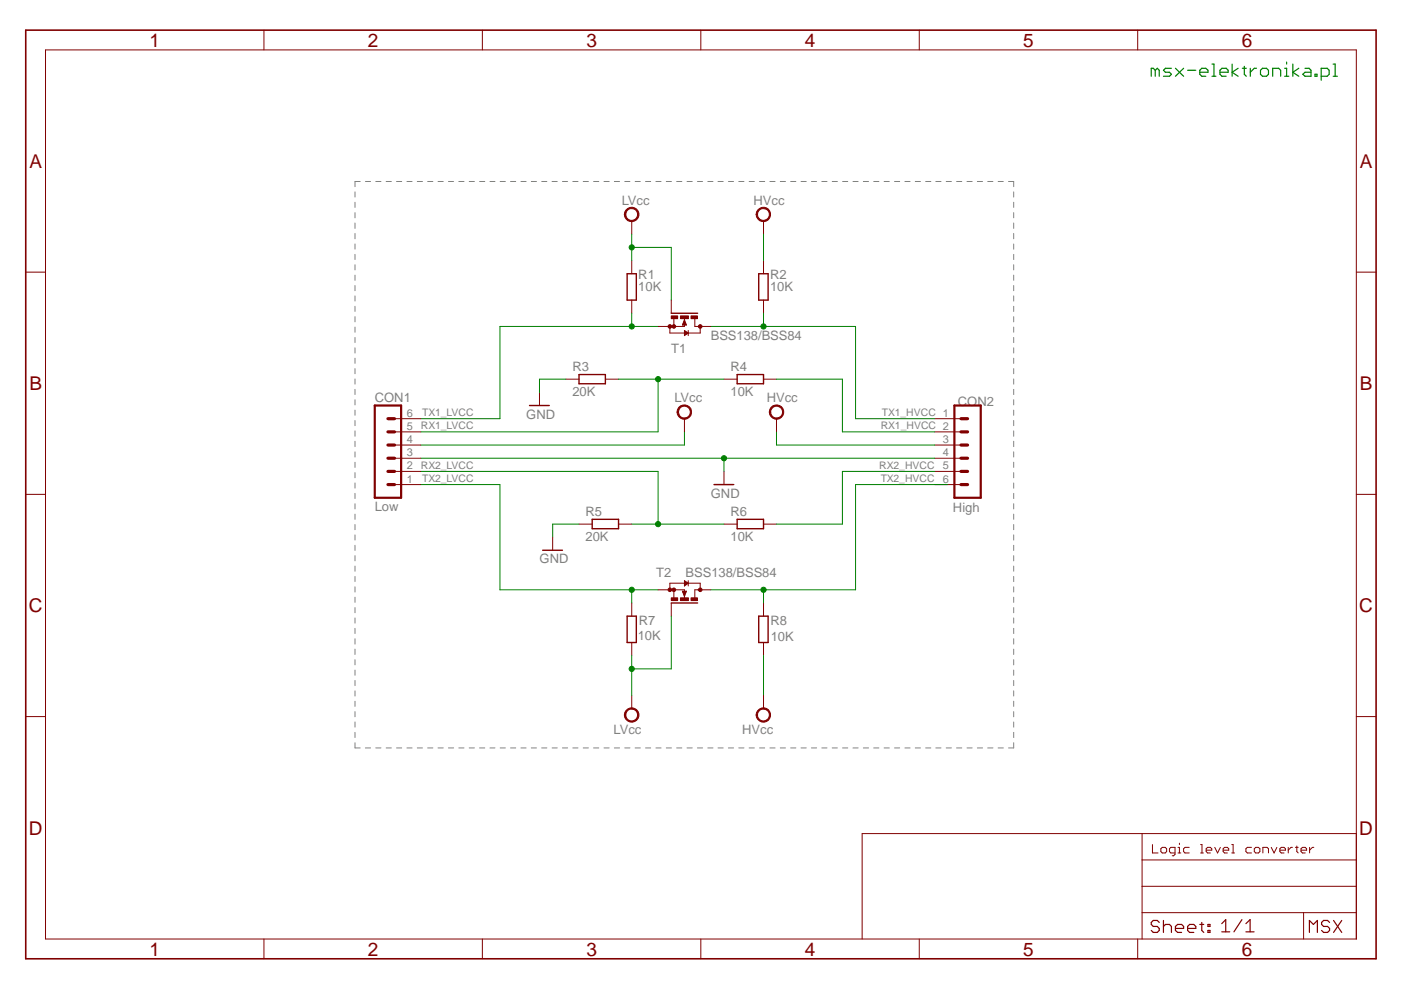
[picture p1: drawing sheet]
<svg xmlns="http://www.w3.org/2000/svg" width="297mm" height="210mm" viewBox="0 0 297 210" stroke-linecap="round" stroke-linejoin="round" font-family="sans-serif">
<g fill="none" stroke="#808080" stroke-width=".21">
<path d="M76.4 38.5h-1.1v1.1M77.5 38.5h1.1M79.7 38.5h1.1M81.9 38.5h1.1M84.1 38.5h1.1M86.3 38.5h1.1M88.5 38.5h1.1M90.7 38.5h1.1M92.9 38.5h1.1M95.1 38.5h1.1M97.3 38.5h1.1M99.5 38.5h1.1"/>
<path d="M101.7 38.5h1.1M103.9 38.5h1M106 38.5h1.1M108.2 38.5h1.1M110.4 38.5h1.1M112.6 38.5h1.1M114.8 38.5h1.1M117 38.5h1.1M119.2 38.5h1.2M121.5 38.5h1.1M123.7 38.5h1.1M125.9 38.5h1.1"/>
<path d="M128.1 38.5h1.1M130.3 38.5h1.1M132.5 38.5h1.1M134.7 38.5h1.1M136.9 38.5h1.1M139.1 38.5h1.1M141.3 38.5h1.1M143.5 38.5h1.1M145.7 38.5h1.1M147.9 38.5h1.1M150.1 38.5h1.1M152.2 38.5h1.1"/>
<path d="M154.4 38.5h1.1M156.6 38.5h1.1M158.8 38.5h1.1M161 38.5h1.1M163.2 38.5h1.1M165.4 38.5h1.1M167.6 38.5h1.1M169.8 38.5h1.1M172 38.5h1.1M174.2 38.5h1.1M176.4 38.5h1.1M178.6 38.5h1.1"/>
<path d="M180.8 38.5h1.1M183 38.5h1.1M185.2 38.5h1.1M187.4 38.5h1.1M189.6 38.5h1.2M191.9 38.5h1.1M194.1 38.5h1.1M196.3 38.5h1.1M198.4 38.5h1.1M200.6 38.5h1.1M202.8 38.5h1.1M205 38.5h1.1"/>
<path d="M207.2 38.5h1.1M209.4 38.5h1.1M211.6 38.5h1.1M213.8 38.5h1.1v1.1M75.3 40.7v1.1M75.3 42.9v1.1M75.3 45.1v1.1M75.3 47.3v1.1M75.3 49.5v1.1M75.3 51.7v1.1M75.3 53.9v1.1M75.3 56.1v1.1"/>
<path d="M75.3 58.3v1.1M214.9 40.7v1.1M214.9 42.9v1.1M214.9 45.1v1.1M214.9 47.3v1.1M214.9 49.5v1.1M214.9 51.7v1.1M214.9 53.9v1.1M214.9 56.1v1.1M214.9 58.3v1.1M75.3 60.5v1.1M75.3 62.7v1.1"/>
<path d="M75.3 64.9v1.1M75.3 67.1v1.1M75.3 69.3v1.1M75.3 71.5v1.1M75.3 73.7v1.1M75.3 75.9v1.1M75.3 78.1v1.1M214.9 60.5v1.1M214.9 62.7v1.1M214.9 64.9v1.1M214.9 67.1v1.1M214.9 69.3v1.1"/>
<path d="M214.9 71.5v1.1M214.9 73.7v1.1M214.9 75.9v1.1M214.9 78.1v1.1M75.3 80.3v1.1M75.3 82.5v1.2M75.3 84.8v1.1M75.3 87v1.1M75.3 89.2v1.1M75.3 91.4v1.1M75.3 93.6v1.1M75.3 95.8v1.1"/>
<path d="M75.3 98v1.1M214.9 80.3v1.1M214.9 82.5v1.2M214.9 84.8v1.1M214.9 87v1.1M214.9 89.2v1.1M214.9 91.4v1.1M214.9 93.6v1.1M214.9 95.8v1.1M214.9 98v1.1M75.3 100.2v1.1M75.3 102.4v1.1"/>
<path d="M75.3 104.6v1.1M75.3 106.8v1.1M75.3 109v1.1M75.3 111.2v1.1M75.3 113.4v1.1M75.3 115.6v1.1M75.3 117.8v1.1M214.9 100.2v1.1M214.9 102.4v1.1M214.9 104.6v1.1M214.9 106.8v1.1M214.9 109v1.1"/>
<path d="M214.9 111.2v1.1M214.9 113.4v1.1M214.9 115.6v1.1M214.9 117.8v1.1M75.3 120v1.1M75.3 122.2v1.1M75.3 124.4v1.1M75.3 126.6v1.1M75.3 128.8v1.1M75.3 131v1.1M75.3 133.2v1.1M75.3 135.4v1.2"/>
<path d="M75.3 137.6v1.2M75.3 139.9v1.1M214.9 120v1.1M214.9 122.2v1.1M214.9 124.4v1.1M214.9 126.6v1.1M214.9 128.8v1.1M214.9 131v1.1M214.9 133.2v1.1M214.9 135.4v1.2M214.9 137.6v1.2M214.9 139.9v1.1"/>
<path d="M75.3 157.5v1.1h1.1M75.3 142.1v1.1M75.3 144.3v1.1M75.3 146.5v1.1M75.3 148.7v1.1M75.3 150.9v1.1M75.3 153.1v1.1M75.3 155.3v1.1M77.5 158.6h1.1M79.7 158.6h1.1M81.9 158.6h1.1M84.1 158.6h1.1"/>
<path d="M86.3 158.6h1.1M88.5 158.6h1.1M90.7 158.6h1.1M92.9 158.6h1.1M95.1 158.6h1.1M97.3 158.6h1.1M99.5 158.6h1.1M101.7 158.6h1.1M103.9 158.6h1M106 158.6h1.1M108.2 158.6h1.1M110.4 158.6h1.1"/>
<path d="M112.6 158.6h1.1M114.8 158.6h1.1M117 158.6h1.1M119.2 158.6h1.2M121.5 158.6h1.1M123.7 158.6h1.1M125.9 158.6h1.1M128.1 158.6h1.1M130.3 158.6h1.1M132.5 158.6h1.1M134.7 158.6h1.1M136.9 158.6h1.1"/>
<path d="M139.1 158.6h1.1M141.3 158.6h1.1M143.5 158.6h1.1M145.7 158.6h1.1M147.9 158.6h1.1M150.1 158.6h1.1M152.2 158.6h1.1M154.4 158.6h1.1M156.6 158.6h1.1M158.8 158.6h1.1M161 158.6h1.1M163.2 158.6h1.1"/>
<path d="M165.4 158.6h1.1M167.6 158.6h1.1M169.8 158.6h1.1M172 158.6h1.1M174.2 158.6h1.1M176.4 158.6h1.1M178.6 158.6h1.1M180.8 158.6h1.1M183 158.6h1.1M185.2 158.6h1.1M187.4 158.6h1.1M189.6 158.6h1.2"/>
<path d="M191.9 158.6h1.1M194.1 158.6h1.1M196.3 158.6h1.1M198.4 158.6h1.1M200.6 158.6h1.1M202.8 158.6h1.1M205 158.6h1.1M207.2 158.6h1.1M209.4 158.6h1.1M211.6 158.6h1.1M214.9 157.5v1.1h-1.1M214.9 142.1v1.1"/>
<path d="M214.9 144.3v1.1M214.9 146.5v1.1M214.9 148.7v1.1M214.9 150.9v1.1M214.9 153.1v1.1M214.9 155.3v1.1"/>
</g>
<g fill="none" stroke="#800000" stroke-width=".21">
<path d="M133.9 55.2v2.8M161.9 55.2v2.8M133.9 63.6v2.8M142.9 67.5v1.7M145.1 67.8l.4 1.1h-.8zM145.1 67.5v1.7h-3.1v1.4h6.5v-1.4M145.1 70.1l.8 .5-.8 .6zM145.9 70.1v1.1M147.3 67.5v1.7h.6M161.9 63.6v2.8M83.6 99.9h5.6M83.6 97.2h5.6"/>
<path d="M83.6 94.4h5.6M83.6 91.6h5.6M83.6 88.8h5.6M120 80.4h2.8M128.4 80.4h2.7M153.5 80.4h2.8M161.9 80.4h2.7M198.2 99.9h5.5M198.2 97.2h5.5M198.2 94.4h5.5M198.2 91.6h5.5M198.2 88.8h5.5"/>
<path d="M83.6 102.7h5.6M122.8 111.1h2.8M131.1 111.1h2.8M153.5 111.1h2.8M161.9 111.1h2.7M198.2 102.7h5.5M133.9 127.8v2.8M133.9 136.2v2.8M161.9 127.8v2.8M161.9 136.2v2.8M244.3 179.1v1.7h1.2M246.1 180l.3-.3h.7l.3 .3v.6l-.3 .2h-.7l-.3-.2z"/>
<path d="M249.8 179.7h.3v1.1M250.1 178.8v.3M252.1 179.7h-.9l-.3 .3v.6l.3 .2h.9M254.5 179.1h.3v1.7M257.6 179.7l.5 1.1 .6-1.1M261.2 179.1h.2v1.7M265.3 179.7h-.8l-.3 .3v.6l.3 .2h.8M265.9 180l.3-.3h.6l.3 .3v.6l-.3 .2h-.6l-.3-.2zM269.5 179.7l.6 1.1 .6-1.1M273.1 179.7v1.1M274 179.7h-.3l-.6 .6M274.7 179.7h.5"/>
<path d="M275 179.4v1.2l.2 .2M277.7 179.7v1.1M278.5 179.7h-.2l-.6 .6M249.1 180.8h-.9l-.3-.2v-.6l.3-.3h.9v1.4l-.3 .3h-.3M249.8 180.8h.6M254.5 180.8h.6M255.7 180.3h1.2v-.3l-.3-.3h-.6l-.3 .3v.6l.3 .2h.6M259.3 180.3h1.2v-.3l-.3-.3h-.6l-.3 .3v.6l.3 .2h.6M261.2 180.8h.5M267.8 180.8v-1.1h.8l.3 .3v.8M271.4 180.3h1.1v-.3l-.3-.3h-.6l-.2 .3v.6l.2 .2h.6M275.8 180.3h1.2v-.3l-.3-.3h-.6l-.3 .3v.6l.3 .2h.6"/>
</g>
<path d="M79.5 86h5.5v19.5h-5.5zM202.3 86h5.6v19.5h-5.6z" fill="none" stroke="#800000" stroke-width=".47"/>
<path d="M82.3 97.2h1.3M82.3 99.9h1.3M82.3 91.6h1.3M82.3 94.4h1.3M82.3 88.8h1.3M203.7 97.2h1.4M203.7 99.9h1.4M203.7 91.6h1.4M203.7 94.4h1.4M203.7 88.8h1.4M82.3 102.7h1.3M203.7 102.7h1.4" fill="none" stroke="#800000" stroke-width=".68"/>
<path d="M133 58h1.9v5.6h-1.9zM160.9 58h2v5.6h-2zM122.8 79.4h5.6v2h-5.6zM142.3 66.4h5.6M145.1 68.1l-.3 .7h.6l-.3-.6M145.2 70.3l.5 .3-.5 .3zM156.3 79.4h5.6v2h-5.6zM125.6 110.1h5.5v2h-5.5zM156.3 110.1h5.6v2h-5.6zM133 130.6h1.9v5.6h-1.9zM160.9 130.6h2v5.6h-2z" fill="none" stroke="#800000" stroke-width=".3"/>
<circle cx="142" cy="69.2" r=".38" fill="#800000"/>
<circle cx="142" cy="69.2" r=".38" fill="none" stroke="#800000" stroke-width=".21"/>
<circle cx="142.9" cy="69.2" r=".38" fill="#800000"/>
<circle cx="142.9" cy="69.2" r=".38" fill="none" stroke="#800000" stroke-width=".21"/>
<circle cx="148.5" cy="69.2" r=".38" fill="#800000"/>
<circle cx="148.5" cy="69.2" r=".38" fill="none" stroke="#800000" stroke-width=".21"/>
<path d="M146.5 67h1.4v.6h-1.4z" fill-rule="evenodd" fill="#800000"/>
<path d="M146.5 67h1.4v.6h-1.4z" fill="none" stroke="#800000" stroke-width=".21"/>
<path d="M142.3 67h1.4v.6h-1.4z" fill-rule="evenodd" fill="#800000"/>
<path d="M142.3 67h1.4v.6h-1.4z" fill="none" stroke="#800000" stroke-width=".21"/>
<path d="M144.3 67h1.7v.6h-1.7z" fill-rule="evenodd" fill="#800000"/>
<path d="M139.5 69.2h2.8M142.3 63.6v2.8M144.3 67h1.7v.6h-1.7zM147.9 69.2h2.8M142.9 125.1v1.6M144.7 125.3h.8l-.4 1.1zM145.1 123.1l.8 .6-.8 .5zM145.9 123.1v1.1M147.9 125.1h-.6v1.6M148.5 125.1v-1.4h-6.5v1.4h3.1v1.6" fill="none" stroke="#800000" stroke-width=".21"/>
<path d="M142.3 127.8h5.6M145.1 126l.3-.5h-.6l.3 .7M145.2 123.4l.5 .3-.5 .3z" fill="none" stroke="#800000" stroke-width=".3"/>
<circle cx="142" cy="125.1" r=".38" fill="#800000"/>
<circle cx="142" cy="125.1" r=".38" fill="none" stroke="#800000" stroke-width=".21"/>
<circle cx="142.9" cy="125.1" r=".38" fill="#800000"/>
<circle cx="142.9" cy="125.1" r=".38" fill="none" stroke="#800000" stroke-width=".21"/>
<circle cx="148.5" cy="125.1" r=".38" fill="#800000"/>
<circle cx="148.5" cy="125.1" r=".38" fill="none" stroke="#800000" stroke-width=".21"/>
<path d="M146.5 126.7h1.4v.6h-1.4z" fill-rule="evenodd" fill="#800000"/>
<path d="M146.5 126.7h1.4v.6h-1.4z" fill="none" stroke="#800000" stroke-width=".21"/>
<path d="M142.3 126.7h1.4v.6h-1.4z" fill-rule="evenodd" fill="#800000"/>
<path d="M142.3 126.7h1.4v.6h-1.4z" fill="none" stroke="#800000" stroke-width=".21"/>
<path d="M144.3 126.7h1.7v.6h-1.7z" fill-rule="evenodd" fill="#800000"/>
<path d="M139.5 125.1h2.8M142.3 127.8v2.8M144.3 126.7h1.7v.6h-1.7zM147.9 125.1h2.8" fill="none" stroke="#800000" stroke-width=".21"/>
<path d="M132.7 44.5a1.55 1.55 0 0 1 2.5 .1 1.55 1.55 0 0 1-.8 2.4 1.55 1.55 0 0 1-2-1.5h.3a1.26 1.26 0 0 1 1.7-1.2 1.26 1.26 0 0 1 .4 2 1.26 1.26 0 0 1-2-.4l-.1-.4h-.3z" fill-rule="evenodd" fill="#800000"/>
<path d="M132.7 44.5a1.55 1.55 0 0 1 2.5 .1 1.55 1.55 0 0 1-.8 2.4 1.55 1.55 0 0 1-2-1.5h.3a1.26 1.26 0 0 1 1.7-1.2 1.26 1.26 0 0 1 .4 2 1.26 1.26 0 0 1-2-.4l-.1-.4h-.3zM133.9 46.9v2.8" fill="none" stroke="#800000" stroke-width=".21"/>
<path d="M160.7 44.5a1.53 1.53 0 0 1 2.4 .1 1.53 1.53 0 0 1-.8 2.4 1.53 1.53 0 0 1-2-1.5h.3a1.26 1.26 0 0 1 1.7-1.2 1.26 1.26 0 0 1 .6 1.9 1.26 1.26 0 0 1-2 0l-.3-.7h-.3z" fill-rule="evenodd" fill="#800000"/>
<path d="M160.7 44.5a1.53 1.53 0 0 1 2.4 .1 1.53 1.53 0 0 1-.8 2.4 1.53 1.53 0 0 1-2-1.5h.3a1.26 1.26 0 0 1 1.7-1.2 1.26 1.26 0 0 1 .6 1.9 1.26 1.26 0 0 1-2 0l-.3-.7h-.3zM161.9 46.9v2.8" fill="none" stroke="#800000" stroke-width=".21"/>
<path d="M132.7 150.7a1.55 1.55 0 0 1 2.5 .1 1.55 1.55 0 0 1-.8 2.3 1.55 1.55 0 0 1-2-1.5h.3a1.26 1.26 0 0 1 1.7-1.2 1.26 1.26 0 0 1 .4 2.1 1.26 1.26 0 0 1-2-.5l-.1-.4h-.3z" fill-rule="evenodd" fill="#800000"/>
<path d="M132.7 150.7a1.55 1.55 0 0 1 2.5 .1 1.55 1.55 0 0 1-.8 2.3 1.55 1.55 0 0 1-2-1.5h.3a1.26 1.26 0 0 1 1.7-1.2 1.26 1.26 0 0 1 .4 2.1 1.26 1.26 0 0 1-2-.5l-.1-.4h-.3zM133.9 147.4v2.8" fill="none" stroke="#800000" stroke-width=".21"/>
<path d="M160.7 150.7a1.53 1.53 0 0 1 2.4 .1 1.53 1.53 0 0 1-.8 2.3 1.53 1.53 0 0 1-2-1.5h.3a1.26 1.26 0 0 1 1.7-1.2 1.26 1.26 0 0 1 .6 1.9 1.26 1.26 0 0 1-2 .1l-.3-.8h-.3z" fill-rule="evenodd" fill="#800000"/>
<path d="M160.7 150.7a1.53 1.53 0 0 1 2.4 .1 1.53 1.53 0 0 1-.8 2.3 1.53 1.53 0 0 1-2-1.5h.3a1.26 1.26 0 0 1 1.7-1.2 1.26 1.26 0 0 1 .6 1.9 1.26 1.26 0 0 1-2 .1l-.3-.8h-.3zM161.9 147.4v2.8" fill="none" stroke="#800000" stroke-width=".21"/>
<path d="M143.9 86.4a1.54 1.54 0 0 1 2.5 .1 1.54 1.54 0 0 1-.9 2.3 1.54 1.54 0 0 1-2-1.4h.3a1.25 1.25 0 0 1 1.7-1.3 1.25 1.25 0 0 1 .5 2.1 1.25 1.25 0 0 1-2.1-.4l-.1-.4h-.3z" fill-rule="evenodd" fill="#800000"/>
<path d="M143.9 86.4a1.54 1.54 0 0 1 2.5 .1 1.54 1.54 0 0 1-.9 2.3 1.54 1.54 0 0 1-2-1.4h.3a1.25 1.25 0 0 1 1.7-1.3 1.25 1.25 0 0 1 .5 2.1 1.25 1.25 0 0 1-2.1-.4l-.1-.4h-.3zM145.1 88.8v2.8" fill="none" stroke="#800000" stroke-width=".21"/>
<path d="M163.4 86.4a1.54 1.54 0 0 1 2.5 .1 1.54 1.54 0 0 1-.8 2.3 1.54 1.54 0 0 1-2-1.4h.3a1.26 1.26 0 0 1 1.8-1.1 1.26 1.26 0 0 1 .3 2.1 1.26 1.26 0 0 1-2.1-.6v-.4h-.3z" fill-rule="evenodd" fill="#800000"/>
<g fill="none" stroke="#800000" stroke-width=".21">
<path d="M9.6 10.6h278v188.5h-278zM56 6.4v4.2M102.3 6.4v4.2M148.6 6.4v4.2M194.9 6.4v4.2M241.2 6.4v4.2M5.5 57.7h4.1M287.6 57.7h4.2M114.4 83.2v2.8M153.5 99.9v2.8M163.4 86.4a1.54 1.54 0 0 1 2.5 .1 1.54 1.54 0 0 1-.8 2.3 1.54 1.54 0 0 1-2-1.4h.3a1.26 1.26 0 0 1 1.8-1.1 1.26 1.26 0 0 1 .3 2.1 1.26 1.26 0 0 1-2.1-.6v-.4h-.3zM164.6 88.8v2.8"/>
<path d="M5.5 104.8h4.1M117.2 113.9v2.8M287.6 104.8h4.2M5.5 151.9h4.1M287.6 151.9h4.2M242.1 176.7v22.4M287.6 176.7h-104.8v22.4M56 199.1v4.2M102.3 199.1v4.2M148.6 199.1v4.2M194.9 199.1v4.2M241.2 199.1v4.2"/>
<path d="M242.1 193.5h45.5M242.1 187.9h45.5M242.1 182.3h45.5M276.4 193.5v5.6"/>
</g>
<path d="M112.3 86h4.2M115.1 116.7h4.1M151.4 102.7h4.2" fill="none" stroke="#800000" stroke-width=".3"/>
<g fill="none" stroke="#800000" stroke-width=".25">
<path d="M245.8 195.6l-.4-.4h-.9l-.4 .4v.4l.4 .4h.9l.4 .4v.5l-.4 .4h-.9l-.4-.4M246.7 196.4l.4-.4h.8l.5 .4v1.3M246.7 195.2v2.5M249.2 196.8h1.7v-.4l-.4-.4h-.8l-.5 .4v.9l.5 .4h.8M251.8 196.8h1.7v-.4l-.4-.4h-.9l-.4 .4v.9l.4 .4h.9M254.4 196h.8M254.8 195.6v1.7l.4 .4M256.1 196h.4v.4h-.4zM256.1 197.3h.4v.4h-.4zM259 195.8l.9-.8v2.6M259 197.6h1.7M263.3 195l-1.7 2.6"/>
<path d="M264.2 197.6h1.7M264.2 195.8l.8-.8v2.6M277.6 197.7v-2.5l.9 .8 .8-.8v2.5M281.9 195.6l-.4-.4h-.9l-.4 .4v.4l.4 .4h.9l.4 .4v.5l-.4 .4h-.9l-.4-.4M282.7 195.2l1.8 2.5M284.5 195.2l-1.8 2.5"/>
</g>
<path d="M5.5 6.4h286.3v196.9h-286.3z" fill="none" stroke="#800000" stroke-width=".34"/>
<g fill="none" stroke="#008000" stroke-width=".25">
<path d="M244.9 14.9l-.4-.4h-.4v1.7M244.9 14.9v1.3M244.9 14.9l.5-.4 .4 .4v1.3M248.4 14.5h-1.3l-.4 .4 .4 .4h.8l.5 .4-.5 .5h-1.2M249.2 14.5l1.7 1.7M250.9 14.5l-1.7 1.7M251.8 14.9h1.7M254.4 15.3h1.7v-.4l-.5-.4h-.8l-.4 .4v.8l.4 .5h.8M257 16.2h.8M257 13.6h.4v2.6M258.7 15.3h1.7v-.4l-.4-.4h-.9l-.4 .4v.8l.4 .5h.9M261.2 13.6v2.6"/>
<path d="M262.5 14.5l-1.3 .8 1.3 .9M263.4 14.5h.8M263.8 14.1v1.6l.4 .5M265.1 14.5v1.7M266.4 14.5h-.5l-.8 .8M267.7 14.5h.8l.4 .4v.8l-.4 .5h-.8l-.5-.5v-.8zM269.8 16.2v-1.7h1.3l.4 .4v1.3M272.4 14.5h.4v1.7M272.4 16.2h.9M272.8 13.2v.4M274.1 13.6v2.6M275.4 14.5l-1.3 .8 1.3 .9"/>
<path d="M276.7 14.5h.8l.5 .4v1.3h-1.3l-.5-.5 .5-.4h1.3M278.8 15.7h.4v.5h-.4zM280.1 16.2h1.3l.4-.5v-.8l-.4-.4h-1.3v2.5M282.7 16.2h.8M282.7 13.6h.4v2.6"/>
</g>
<path d="M89.2 97.2h109M153.5 97.2v2.7" fill="none" stroke="#008000" stroke-width=".21"/>
<circle cx="153.5" cy="97.2" r=".55" fill="#008000"/>
<g fill="none" stroke="#008000" stroke-width=".21">
<path d="M133.9 66.4v2.8M139.5 69.2h-33.5v19.6h-16.8M120 80.4h-5.6v2.8M122.8 111.1h-5.6v2.8"/>
<circle cx="153.5" cy="97.2" r=".55"/>
</g>
<circle cx="133.9" cy="69.2" r=".55" fill="#008000"/>
<g fill="none" stroke="#008000" stroke-width=".21">
<path d="M150.7 69.2h30.7v19.6h16.8M161.9 66.4v2.8"/>
<circle cx="133.9" cy="69.2" r=".55"/>
</g>
<circle cx="161.9" cy="69.2" r=".55" fill="#008000"/>
<g fill="none" stroke="#008000" stroke-width=".21">
<path d="M89.2 102.7h16.8v22.4h33.5M133.9 125.1v2.7"/>
<circle cx="161.9" cy="69.2" r=".55"/>
</g>
<circle cx="133.9" cy="125.1" r=".55" fill="#008000"/>
<g fill="none" stroke="#008000" stroke-width=".21">
<path d="M201 102.7h-19.6v22.4h-30.7M161.9 125.1v2.7"/>
<circle cx="133.9" cy="125.1" r=".55"/>
</g>
<circle cx="161.9" cy="125.1" r=".55" fill="#008000"/>
<g fill="none" stroke="#008000" stroke-width=".21">
<path d="M133.9 49.7v5.5M133.9 52.5h8.4v11.1"/>
<circle cx="161.9" cy="125.1" r=".55"/>
</g>
<circle cx="133.9" cy="52.5" r=".55" fill="#008000"/>
<g fill="none" stroke="#008000" stroke-width=".21">
<path d="M161.9 49.7v5.5M133.9 139v8.4M142.3 130.6v11.2h-8.4"/>
<circle cx="133.9" cy="52.5" r=".55"/>
</g>
<circle cx="133.9" cy="141.8" r=".55" fill="#008000"/>
<g fill="none" stroke="#008000" stroke-width=".21">
<path d="M131.1 80.4h22.4M139.5 80.4v11.2h-50.3M145.1 91.6v2.8h-55.9M164.6 91.6v2.8h33.6M161.9 139v8.4"/>
<circle cx="133.9" cy="141.8" r=".55"/>
</g>
<circle cx="139.5" cy="80.4" r=".55" fill="#008000"/>
<g fill="none" stroke="#008000" stroke-width=".21">
<path d="M89.2 99.9h50.3v11.2M133.9 111.1h19.6"/>
<circle cx="139.5" cy="80.4" r=".55"/>
</g>
<circle cx="139.5" cy="111.1" r=".55" fill="#008000"/>
<g fill="none" stroke="#008000" stroke-width=".21">
<path d="M164.6 80.4h14v11.2h19.6M198.2 99.9h-19.6v11.2h-14"/>
<circle cx="139.5" cy="111.1" r=".55"/>
</g>
<g font-size="4" fill="#800000">
<text x="31.7" y="9.9">1</text>
<text x="78" y="9.9">2</text>
<text x="124.3" y="9.9">3</text>
<text x="170.6" y="9.9">4</text>
<text x="217" y="9.9">5</text>
<text x="263.3" y="9.9">6</text>
<text x="6.2" y="35.6">A</text>
<text x="288.3" y="35.6">A</text>
<text x="6.2" y="82.7">B</text>
<text x="288.3" y="82.7">B</text>
<text x="6.1" y="129.8">C</text>
<text x="288.2" y="129.8">C</text>
<text x="6.1" y="177">D</text>
<text x="288.2" y="177">D</text>
<text x="31.7" y="202.6">1</text>
<text x="78" y="202.6">2</text>
<text x="124.3" y="202.6">3</text>
<text x="170.6" y="202.6">4</text>
<text x="217" y="202.6">5</text>
<text x="263.3" y="202.6">6</text>
</g>
<g font-size="2.8" fill="#808080">
<text x="131.8" y="43.4">LVcc</text>
<text x="159.8" y="43.4">HVcc</text>
<text x="135.3" y="59.2">R1</text>
<text x="163.3" y="59.2">R2</text>
<text x="135.3" y="61.7">10K</text>
<text x="163.3" y="61.7">10K</text>
<text x="142.3" y="74.8">T1</text>
<text x="150.7" y="72">BSS138/BSS84</text>
<text x="121.4" y="78.7">R3</text>
<text x="154.9" y="78.7">R4</text>
<text x="79.5" y="85.1">CON1</text>
<text x="111.6" y="88.8">GND</text>
<text x="121.4" y="84">20K</text>
<text x="143" y="85.3">LVcc</text>
<text x="154.9" y="84">10K</text>
<text x="162.6" y="85.3">HVcc</text>
<text x="203.1" y="86">CON2</text>
<text x="150.7" y="105.5">GND</text>
<text x="79.5" y="108.3">Low</text>
<text x="124.2" y="109.5">R5</text>
<text x="154.9" y="109.5">R6</text>
<text x="202.1" y="108.6">High</text>
<text x="114.4" y="119.5">GND</text>
<text x="124.2" y="114.7">20K</text>
<text x="154.9" y="114.7">10K</text>
<text x="139.1" y="122.3">T2</text>
<text x="145.4" y="122.3">BSS138/BSS84</text>
<text x="135.2" y="135.7">10K</text>
<text x="135.5" y="132.6">R7</text>
<text x="163.4" y="132.6">R8</text>
<text x="163.4" y="136">10K</text>
<text x="130.1" y="155.7">LVcc</text>
<text x="157.3" y="155.7">HVcc</text>
</g>
<g font-size="2.3" fill="#808080">
<text x="86.2" y="88.4">6</text>
<text x="86.2" y="93.9">4</text>
<text x="86.2" y="91.1">5</text>
<text x="199.9" y="93.9">3</text>
<text x="86.2" y="99.5">2</text>
<text x="86.2" y="96.7">3</text>
<text x="199.9" y="96.7">4</text>
<text x="199.9" y="99.5">5</text>
<text x="86.2" y="102.3">1</text>
<text x="199.9" y="102.3">6</text>
</g>
<g font-size="2.2" fill="#808080">
<text x="89.5" y="88.2">TX1_LVCC</text>
<text x="187" y="88.2">TX1_HVCC 1</text>
<text x="89.2" y="91">RX1_LVCC</text>
<text x="186.7" y="91">RX1_HVCC 2</text>
<text x="89.2" y="99.4">RX2_LVCC</text>
<text x="186.4" y="99.4">RX2_HVCC</text>
<text x="89.5" y="102.2">TX2_LVCC</text>
<text x="186.7" y="102.2">TX2_HVCC</text>
</g>
</svg>
